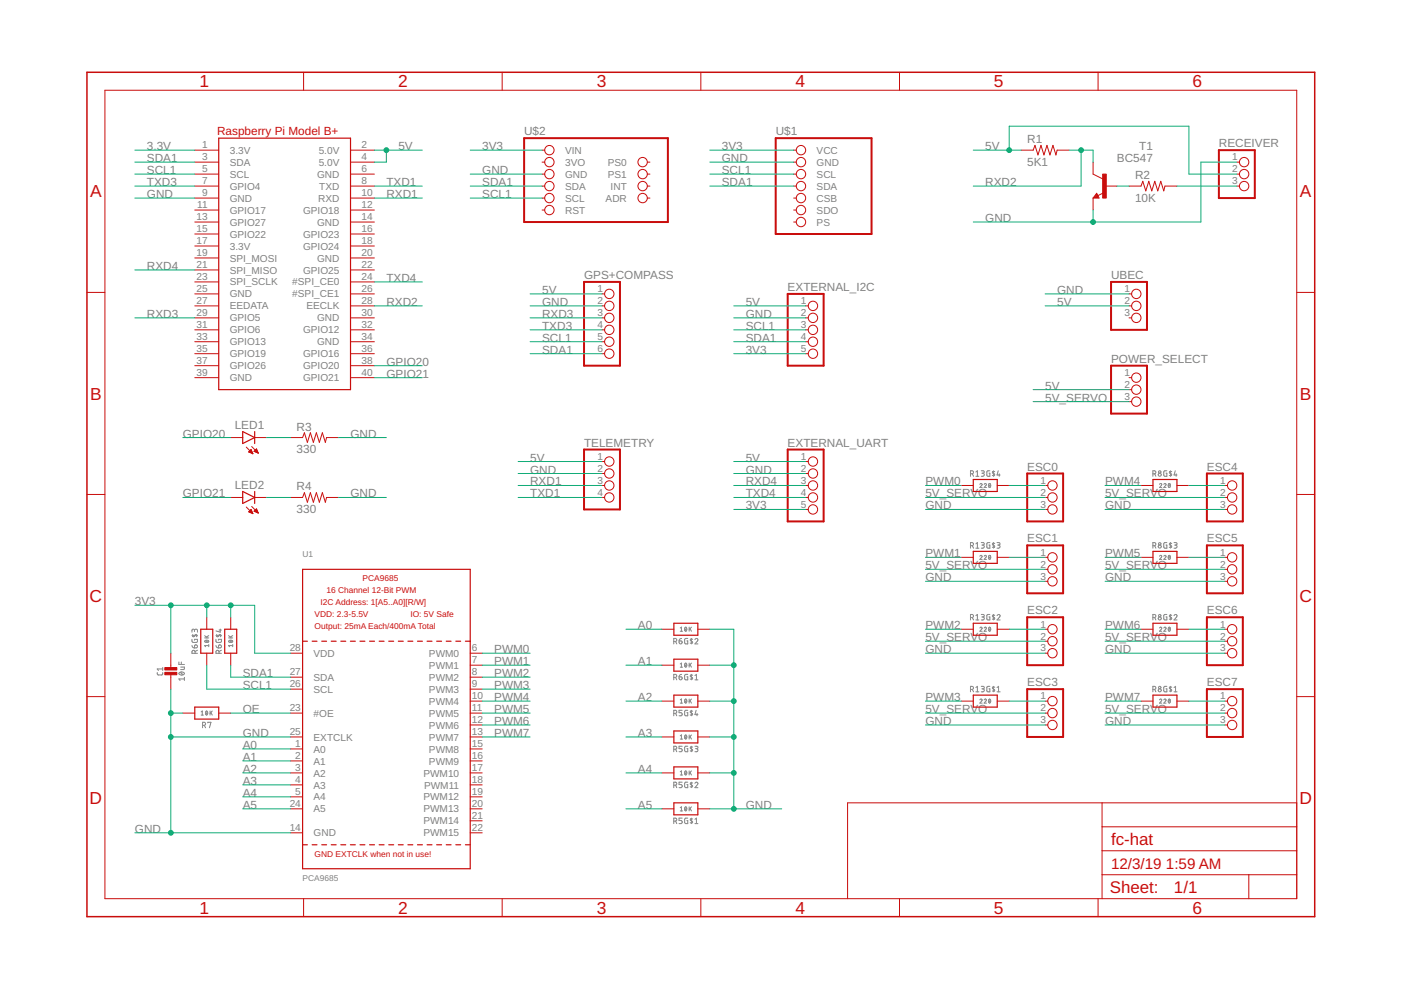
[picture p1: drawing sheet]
<svg xmlns="http://www.w3.org/2000/svg" width="297mm" height="210mm" viewBox="0 0 297 210" stroke-linecap="round" stroke-linejoin="round" font-family="sans-serif">
<g fill="none" stroke="#808080" stroke-width=".21">
<path d="M208 99.8h.5l.2 .2-.2 .3h-.3M209.9 99.8l-.6 .1-.1 .9 .2 .2h.5v-.7h-.2M210.7 99.8v1.2M211.6 99.8l-.2 .9h.6M247.4 99.8l-.6 .1-.1 .8 .2 .3h.5v-.7h-.2M248.2 99.8v1.2M249.2 99.8l-.3 .9h.7M205.8 115.7l.5-.1v-.4l-.5-.2v1.2M205.8 100.5l.4-.1 .2-.2-.1-.3-.5-.1v1.2M206.1 115.7l.3 .5M206.1 100.5l.3 .5M206.9 100.1l.3-.3v1.2"/>
<path d="M206.9 115.3l.3-.3v1.2M206.9 116.2h.6M206.9 101h.6M207.8 117.9a.23 .23 0 0 1 .3-.1 .23 .23 0 0 1 .1 .3l-.4 .5h.4M207.8 102.7a.23 .23 0 0 1 .3-.2 .23 .23 0 0 1 .1 .4l-.4 .5h.4M208 115h.4l.3 .3-.2 .2-.3 .1M208.4 115.6l.2 .1 .1 .3-.2 .2h-.5M208.4 100.3l.2 .2 .1 .2-.2 .2-.5 .1M208.7 117.9l.1-.1 .3 .1v.1l-.4 .6h.4M208.7 102.7l.1-.2 .3 .1v.2l-.4 .6h.4M209.7 117.8a.41 .41 0 0 1 .4 .4 .41 .41 0 0 1-.4 .4l-.1-.4zM209.7 102.5a.41 .41 0 0 1 .4 .4 .41 .41 0 0 1-.4 .4l-.1-.4z"/>
<path d="M209.9 115l-.6 .2-.1 .9 .2 .1h.5v-.6h-.2M210 117.9l-.4 .5M210 102.7l-.4 .5M210.7 115v1.2M210.9 115.3l-.4-.1-.1 .1 .5 .5-.1 .2h-.4M210.9 100h-.4v.3l.4 .4-.1 .2-.4-.1M211.4 115h.4l.2 .3-.1 .2-.4 .1M211.7 115.6l.3 .1v.3l-.1 .2h-.5M211.9 100.5v.5M244.4 115.7l.6-.1v-.4l-.6-.2v1.2M244.4 100.5l.5-.1 .2-.2-.1-.3-.6-.1v1.2M244.8 115.7l.3 .5"/>
<path d="M244.8 100.5l.3 .5M245.9 117.9a.23 .23 0 0 1 .3-.1 .23 .23 0 0 1 .1 .3l-.4 .5h.4M245.9 102.7a.23 .23 0 0 1 .3-.2 .23 .23 0 0 1 .1 .4l-.4 .5h.4M246.8 117.9a.23 .23 0 0 1 .3-.1 .23 .23 0 0 1 .1 .3l-.4 .5h.4M246.8 102.7a.23 .23 0 0 1 .3-.2 .23 .23 0 0 1 .1 .4l-.4 .5h.4M247.4 115l-.6 .2-.1 .8 .2 .2h.5v-.6h-.2M247.8 117.8a.4 .4 0 0 1 .4 .4 .4 .4 0 0 1-.4 .4l-.1-.4zM247.8 102.5a.4 .4 0 0 1 .4 .4 .4 .4 0 0 1-.4 .4l-.1-.4zM248.1 117.9l-.4 .5M248.1 102.7l-.4 .5M248.2 115v1.2M248.4 115.3l-.4-.1-.1 .2 .5 .5-.1 .2-.4-.1"/>
<path d="M248.4 100h-.4l-.1 .2 .5 .5-.1 .2-.4-.1M248.9 115h.4l.3 .3-.2 .2-.4 .1M249.2 115.6l.3 .1 .1 .3-.2 .2h-.5M249.4 100.5v.5M40.7 136.9l.2 .3 .3 .2M40.7 135.6l.1 .6 1-.1 .1-.5h-.7v.1M40.7 134.8h1.2M40.9 134.5v.5h.2l.5-.5 .1 .2v.3M41.2 133.7l.3-.3 .3 .1 .1 .5M41.2 133.9v-.4l-.3-.1-.2 .1v.5M41.3 136.8a.33 .33 0 0 1 .5 .1 .33 .33 0 0 1-.2 .5h-.4zM41.4 138.5l-.2-.6h-.4l-.1 .6h1.2"/>
<path d="M41.9 137.9l-.5 .2M43.4 135.3h.9M43.4 134.8l.5 .5M43.4 135.9a.45 .45 0 0 1 .5-.2 .45 .45 0 0 1 .3 .4 .46 .46 0 0 1-.4 .1 .46 .46 0 0 1-.4-.3zM43.6 135.8l.5 .4M44.3 136.9h-.9l.2 .2M44.3 136.7v.4M44.3 134.8l-.6 .3M45.8 136.9l.1 .3 .4 .2M45.8 135.6l.1 .6 1-.1v-.5h-.6v.1M45.8 134.8h1.1M46 134.5v.5h.2l.5-.5 .1 .2v.3"/>
<path d="M46.4 136.8a.33 .33 0 0 1 .5 .1 .33 .33 0 0 1-.3 .5h-.3zM46.4 138.5l-.1-.6h-.4l-.1 .6h1.1M46.4 133.6h.5M46.7 133.4v.6l-.9-.2M46.9 137.9l-.5 .2M48.5 135.3h.8M48.5 134.8l.5 .5M48.5 135.9a.45 .45 0 0 1 .5-.2 .45 .45 0 0 1 .3 .4 .46 .46 0 0 1-.5 .1 .46 .46 0 0 1-.3-.3zM48.7 135.8l.4 .4M49.3 136.9h-.8l.2 .2M49.3 136.7v.4M49.3 134.8l-.5 .3"/>
<path d="M142.9 136l.5-.1v-.4l-.5-.1v1.1M143.2 136l.3 .5M144 135.9h.4a.33 .33 0 0 1 .2 .4 .33 .33 0 0 1-.3 .2 .33 .33 0 0 1-.3-.3zM144.2 133.8h.5M144.2 133.2l.3-.2v.8M144.5 135.4a.51 .51 0 0 0-.5 .5M145.3 133a.41 .41 0 0 1 .3 .4 .41 .41 0 0 1-.3 .4l-.2-.4zM145.6 133.2l-.4 .4M145.8 135.4l-.6 .1v1h.6v-.6h-.2M146.1 133v.8M146.3 133.3l.3 .5M146.6 133l-.5 .5"/>
<path d="M146.6 135.4v1.1M146.9 135.6l-.4-.1-.2 .2 .5 .4v.3l-.5-.1M147.3 135.6a.32 .32 0 0 1 .5-.2 .32 .32 0 0 1 .1 .5l-.6 .6h.7M205.8 130.9l.5-.1v-.4l-.5-.1v1.1M206.1 130.9l.3 .5M206.9 130.5l.3-.2v1.1M206.9 131.4h.6M207.8 133.2a.23 .23 0 0 1 .3-.2 .23 .23 0 0 1 .1 .3l-.4 .5h.4M208 130.3h.5l.2 .2-.1 .2-.4 .1M208.4 130.8l.2 .1v.4l-.6 .1M208.7 133.2a.23 .23 0 0 1 .3-.2 .23 .23 0 0 1 .1 .3l-.4 .5h.4M209.7 133a.41 .41 0 0 1 .4 .4 .41 .41 0 0 1-.4 .4l-.1-.4z"/>
<path d="M209.9 130.3l-.6 .1v1h.6v-.6h-.2M210 133.2l-.4 .4M210.7 130.3v1.1M210.9 130.5l-.4-.1-.1 .2 .5 .4-.1 .3h-.4M211.4 130.5a.32 .32 0 0 1 .5-.2 .32 .32 0 0 1 0 .5l-.5 .6h.6M244.4 130.9l.6-.1v-.4l-.6-.1v1.1M244.8 130.9l.3 .5M245.9 133.2l.2-.2 .2 .1v.2l-.4 .5h.4M246.8 133.2l.2-.2 .2 .1v.2l-.4 .5h.4M247.4 130.3l-.6 .1v1h.6v-.6h-.2M247.8 133a.4 .4 0 0 1 .4 .4 .4 .4 0 0 1-.4 .4l-.1-.4zM248.1 133.2l-.4 .4"/>
<path d="M248.2 130.3v1.1M248.4 130.5l-.3-.1-.2 .2 .5 .4v.3h-.5M248.9 130.5a.32 .32 0 0 1 .5-.2 .32 .32 0 0 1 .1 .5l-.6 .6h.7M33.3 142.6l.1 .4 .2 .1h.8l.1-.5M34.5 141.5v.7M34.5 141.8h-1.2l.3 .4M37.9 140.4v.5h1.2M38 142.6a.63 .63 0 0 1 1.1 .3 .63 .63 0 0 1-.6 .3 .63 .63 0 0 1-.5-.5zM38.2 142.5l.6 .6M38.3 141.4h.8l-.1 .5-.7 .1M38.4 140.4v.5M39.1 144h-1.2l.3 .3"/>
<path d="M39.1 143.6v.7M42.7 150.9l.2-.2v.9M42.7 151.6h.4M42.9 153.8l.6-.1 .1-.3-.2-.2-.5-.1v1.2M43.3 153.8l.3 .5M43.7 150.8a.4 .4 0 0 1 .3 .4 .4 .4 0 0 1-.3 .4l-.1-.4zM44 150.9l-.4 .5M44.1 153.3v-.2h.6l-.3 1.2M44.5 150.7v.9M44.7 151.1l.3 .5M45 150.7l-.5 .6M142.9 158.9l.5-.2 .1-.2-.2-.3h-.4v1.2"/>
<path d="M142.9 151.3l.5-.2 .1-.2-.2-.3h-.4v1.2M142.9 143.6l.5-.1v-.4l-.5-.1v1.1M143.2 158.9l.3 .5M143.2 151.3l.3 .5M143.2 143.6l.3 .5M144 143.5h.4a.33 .33 0 0 1 .2 .4 .33 .33 0 0 1-.3 .3 .33 .33 0 0 1-.3-.4zM144.2 149.1h.5M144.2 140.8l.3-.2v.9M144.2 148.4l.3-.2v.9M144.2 156l.3-.2v.9M144.2 156.7h.5M144.2 141.5h.5"/>
<path d="M144.5 143a.51 .51 0 0 0-.5 .5M144.6 158.2h-.6v.5h.4a.34 .34 0 0 1 .2 .4 .34 .34 0 0 1-.2 .3h-.4M144.6 150.6h-.6v.5h.4a.34 .34 0 0 1 .2 .3 .34 .34 0 0 1-.2 .4h-.4M145.3 155.9a.4 .4 0 0 1 .3 .4 .4 .4 0 0 1-.3 .4l-.2-.4zM145.3 148.3a.4 .4 0 0 1 .3 .3 .4 .4 0 0 1-.3 .4l-.2-.3zM145.3 140.6a.4 .4 0 0 1 .3 .4 .4 .4 0 0 1-.3 .4l-.2-.4zM145.6 156l-.4 .5M145.6 148.4l-.4 .5M145.6 140.8l-.4 .5M145.8 158.2l-.6 .1v.8l.1 .3h.5v-.7h-.2M145.8 150.6l-.6 .1v1l.6 .1v-.7h-.2M145.8 143l-.6 .1v1h.6v-.6h-.2"/>
<path d="M146.1 140.6v.9M146.1 148.2v.9M146.1 155.8v.9M146.3 156.2l.3 .5M146.3 148.5l.3 .6M146.3 140.9l.3 .6M146.6 155.8l-.5 .6M146.6 148.2l-.5 .5M146.6 140.6l-.5 .5M146.6 143v1.1M146.6 150.6v1.2M146.6 158.2v1.2"/>
<path d="M146.9 158.4l-.4-.1-.2 .2 .6 .6-.2 .2-.4-.1M146.9 150.8l-.4-.1-.2 .2 .6 .6-.2 .1h-.4M146.9 143.2l-.4-.1-.2 .2 .5 .4v.3h-.5M147.3 158.2h.5l.2 .2-.1 .2-.4 .1M147.3 143.2l.4-.2v1.1M147.3 144.1h.7M147.6 150.6l-.3 .9h.7M147.7 158.7l.2 .2 .1 .2-.2 .3h-.5M147.8 151.3v.5M205.8 146.2l.5-.2v-.4l-.5-.1v1.2M206.1 146.2l.3 .5M206.9 145.8l.3-.3v1.2"/>
<path d="M206.9 146.7h.6M207.8 148.4a.23 .23 0 0 1 .3-.2 .23 .23 0 0 1 .1 .4l-.4 .5h.4M208 145.5h.5l.2 .2-.1 .2-.4 .1M208.4 146l.2 .2v.4l-.6 .1M208.7 148.4a.23 .23 0 0 1 .3-.2 .23 .23 0 0 1 .1 .4l-.4 .5h.4M209.7 148.3a.4 .4 0 0 1 .4 .3 .4 .4 0 0 1-.4 .4l-.1-.3zM209.9 145.5l-.6 .1v1l.6 .1v-.7h-.2M210 148.4l-.4 .5M210.7 145.5v1.2M210.9 145.7l-.4-.1-.1 .2 .5 .5-.1 .2h-.4M211.4 146.7h.6M211.4 145.8l.3-.3v1.2"/>
<path d="M244.4 146.2l.6-.2v-.4l-.6-.1v1.2M244.8 146.2l.3 .5M245.9 148.4a.23 .23 0 0 1 .3-.2 .23 .23 0 0 1 .1 .4l-.4 .5h.4M246.8 148.4a.23 .23 0 0 1 .3-.2 .23 .23 0 0 1 .1 .4l-.4 .5h.4M247.4 145.5l-.6 .1v1l.6 .1v-.7h-.2M247.8 148.3a.39 .39 0 0 1 .4 .3 .39 .39 0 0 1-.4 .4l-.1-.3zM248.1 148.4l-.4 .5M248.2 145.5v1.2M248.4 145.7l-.3-.1-.2 .2 .5 .5v.2h-.5M248.9 146.7h.7M248.9 145.8l.3-.3v1.2M142.9 174.1l.5-.1v-.4l-.5-.1v1.1"/>
<path d="M142.9 166.5l.5-.1 .1-.3-.2-.2-.4-.1v1.2M143.2 174.1l.3 .5M143.2 166.5l.3 .5M144.2 171.3l.3-.2v.8M144.2 163.6l.3-.2v.9M144.2 171.9h.5M144.2 164.3h.5M144.6 173.5h-.6v.5h.4a.34 .34 0 0 1 .2 .3 .34 .34 0 0 1-.2 .3h-.4M144.6 165.8h-.6v.5h.4a.34 .34 0 0 1 .2 .4 .34 .34 0 0 1-.2 .3h-.4M145.3 171.1a.41 .41 0 0 1 .3 .4 .41 .41 0 0 1-.3 .4l-.2-.4zM145.3 163.5a.4 .4 0 0 1 .3 .4 .4 .4 0 0 1-.3 .4l-.2-.4zM145.6 171.3l-.4 .4"/>
<path d="M145.6 163.6l-.4 .5M145.8 173.5l-.6 .1v.8l.1 .2h.5v-.6h-.2M145.8 165.8l-.6 .2v.8l.1 .2h.5v-.7h-.2M146.1 163.4v.9M146.1 171.1v.8M146.3 171.4l.3 .5M146.3 163.8l.3 .5M146.6 171.1l-.5 .5M146.6 163.4l-.5 .6M146.6 165.8v1.2M146.6 173.5v1.1M146.9 173.7l-.5-.1-.1 .3 .6 .4-.2 .2-.4-.1"/>
<path d="M146.9 166h-.5l-.1 .2 .6 .5-.2 .2-.4-.1M147.3 166.1a.32 .32 0 0 1 .5-.2 .32 .32 0 0 1 .1 .4l-.6 .7h.7M147.3 174.6h.7M147.3 173.7l.4-.2v1.1"/>
<circle cx="245.9" cy="100.6" r=".33"/>
<circle cx="245.9" cy="115.9" r=".33"/>
<circle cx="245.9" cy="115.3" r=".26"/>
<circle cx="245.9" cy="100.1" r=".26"/>
<circle cx="245.9" cy="130.5" r=".26"/>
<circle cx="245.9" cy="131.1" r=".33"/>
<circle cx="245.9" cy="145.8" r=".26"/>
<circle cx="245.9" cy="146.4" r=".33"/>
</g>
<g fill="none" stroke="#c90d0c" stroke-width=".25">
<path d="M46.4 29.3h27.9v53.3h-27.9zM232.5 41.5l-.1 .2h.4l-.3-.5-.5 .7h.8M51.5 91.5l2.5 1.3-2.5 1.2zM54 91.5v2.5M51.5 104.2l2.5 1.3-2.5 1.2zM54 104.2v2.5M206.4 101.7h5v2.5h-5zM206.4 116.9h5v2.5h-5zM244.5 116.9h5v2.5h-5zM244.5 101.7h5v2.5h-5zM42.6 133.4h2.5v5.1h-2.5zM47.6 133.4h2.6v5.1h-2.6z"/>
<path d="M64.2 136h1M64.2 120.7h35.5v63.5h-35.5zM66.2 136h1M68.2 136h1M70.2 136h1.1M72.3 136h1M74.3 136h1M76.3 136h1.1M78.4 136h1M80.4 136h1M82.4 136h1.1M84.5 136h1"/>
<path d="M86.5 136h1M88.5 136h1.1M90.6 136h1M92.6 136h1M94.6 136h1M96.6 136h1.1M98.7 136h1M142.9 132.1h5.1v2.6h-5.1zM142.9 139.8h5.1v2.5h-5.1zM206.4 132.1h5v2.6h-5zM244.5 132.1h5v2.6h-5zM41.3 149.9h5.1v2.6h-5.1z"/>
<path d="M142.9 147.4h5.1v2.5h-5.1zM142.9 155h5.1v2.5h-5.1zM206.4 147.4h5v2.5h-5zM244.5 147.4h5v2.5h-5zM64.2 179.1h1M66.2 179.1h1M68.2 179.1h1M70.2 179.1h1.1M72.3 179.1h1M74.3 179.1h1M76.3 179.1h1.1M78.4 179.1h1"/>
<path d="M80.4 179.1h1M82.4 179.1h1.1M84.5 179.1h1M86.5 179.1h1M88.5 179.1h1.1M90.6 179.1h1M92.6 179.1h1M94.6 179.1h1M96.6 179.1h1.1M98.7 179.1h1M142.9 170.2h5.1v2.6h-5.1zM142.9 162.6h5.1v2.5h-5.1z"/>
</g>
<g fill="none" stroke="#c90d0c" stroke-width=".21">
<path d="M22.2 19.1h252.7v171.4h-252.7zM64.4 15.3v3.8M106.5 15.3v3.8M148.6 15.3v3.8M190.7 15.3v3.8M232.8 15.3v3.8M41.3 31.8h5.1M41.3 34.4h5.1M41.3 36.9h5.1M41.3 39.5h5.1M74.3 31.8h5.1M74.3 34.4h5.1"/>
<path d="M74.3 36.9h5.1M74.3 39.5h5.1M114.9 31.8h.6M114.9 34.4h.6M114.9 36.9h.6M114.9 39.5h.6M137.2 34.4h.6M137.2 36.9h.6M137.2 39.5h.6M168.3 31.8h.5M168.3 34.4h.5M168.3 36.9h.5"/>
<path d="M168.3 39.5h.5M216.5 31.8h2.6l.3-1 .7 2.1 .6-2.1 .6 2.1 .7-2.1 .6 2.1 .6-2.1 .7 2.1 .2-1.1h2.6M231.8 34.4v2.5l2 1M234.3 39.5h2.5M239.4 39.5h2.5l.4-1.1 .6 2.1 .7-2.1 .6 2.1 .6-2.1 .7 2.1 .6-2.1 .6 2.1 .3-1h2.5M262.2 34.4h.6M262.2 36.9h.6M262.2 39.5h.6M41.3 59.8h5.1M41.3 52.2h5.1M41.3 47.1h5.1M41.3 54.7h5.1"/>
<path d="M41.3 42h5.1M41.3 44.5h5.1M41.3 49.6h5.1M41.3 57.2h5.1M74.3 59.8h5.1M74.3 52.2h5.1M74.3 47.1h5.1M74.3 54.7h5.1M74.3 42h5.1M74.3 44.5h5.1M74.3 49.6h5.1M74.3 57.2h5.1"/>
<path d="M114.9 42h.6M114.9 44.5h.6M137.2 42h.6M168.3 47.1h.5M168.3 42h.5M168.3 44.5h.5M231.8 42v2.5M232.5 41l.5 1h-1.2zM234 40.9l-1.3 .6M18.4 62h3.8M41.3 62.3h5.1M41.3 64.9h5.1"/>
<path d="M41.3 67.4h5.1M41.3 72.5h5.1M41.3 69.9h5.1M41.3 75h5.1M41.3 77.5h5.1M74.3 62.3h5.1M74.3 64.9h5.1M74.3 67.4h5.1M74.3 72.5h5.1M74.3 69.9h5.1M74.3 75h5.1M74.3 77.5h5.1"/>
<path d="M127.6 62.3h.6M127.6 64.9h.6M127.6 67.4h.6M127.6 72.5h.6M127.6 69.9h.6M127.6 75h.6M170.8 64.9h.6M170.8 67.4h.6M170.8 72.5h.6M170.8 69.9h.6M170.8 75h.6M239.4 62.3h.5"/>
<path d="M239.4 64.9h.5M239.4 67.4h.5M274.9 62h3.8M41.3 80.1h5.1M48.9 92.8h2.6M52.2 94.8l1.4 1.4M52.7 95.8l.9 .4M52.7 95.8l.5-.5 .4 .9M52.7 95.8h.7M52.9 95.7h.5M53 95.9h.5M53 95.6h.3"/>
<path d="M53.1 95.4h.2M53.2 95.3h.1M53.3 96.1h.3M53.4 94.7l1.4 1.4M53.5 96.2h.1M53.9 95.7h.7M53.9 95.7l.9 .4M54 92.8h2.5M54 95.6h.5M54.1 95.4h.4M54.1 95.8h.5M54.2 95.3h.2"/>
<path d="M54.4 95.2h.1M54.4 95.2l-.5 .5M54.4 95.2l.4 .9M54.4 95.9h.3M54.7 96.1h.1M61.6 92.8h2.6l.3-1 .7 2 .6-2 .6 2 .7-2 .6 2 .6-2 .7 2 .2-1h2.6M74.3 80.1h5.1M127.6 97.9h.6M170.8 97.9h.6M239.4 80.1h.5M239.4 82.6h.5M239.4 85.2h.5"/>
<path d="M18.4 104.8h3.8M48.9 105.5h2.6M52.2 107.5l1.4 1.4M52.8 108.5h.6M52.9 108.6h.6M52.9 108.4h.5M53 108.2h.3M53.1 108.1h.2M53.2 108.7h.3M53.2 108l.4 .9-.9-.4zM53.4 107.4l1.4 1.4M53.4 108.8h.2"/>
<path d="M53.9 108.4l.5-.5 .4 .9zM53.9 108.4h.7M54 105.5h2.5M54 108.2h.5M54.1 108.5h.5M54.1 108.1h.4M54.3 108h.1M54.3 108.6h.4M54.6 108.7h.1M61.6 105.5h2.6l.3-1 .7 2 .6-2 .6 2 .7-2 .6 2 .6-2 .7 2 .2-1h2.6M127.6 105.5h.6M127.6 102.9h.6"/>
<path d="M127.6 100.4h.6M170.8 105.5h.6M170.8 102.9h.6M170.8 108h.6M170.8 100.4h.6M203.8 118.2h2.6M203.8 102.9h2.6M211.4 118.2h2.6M211.4 102.9h2.6M221.6 105.5h.6M221.6 118.2h.6M221.6 102.9h.6"/>
<path d="M221.6 108h.6M241.9 118.2h2.6M241.9 102.9h2.6M249.5 118.2h2.6M249.5 102.9h2.6M259.7 105.5h.5M259.7 118.2h.5M259.7 102.9h.5M259.7 108h.5M274.9 104.8h3.8M36.2 138.5v3.3M43.8 130.9v2.5"/>
<path d="M43.8 138.5v2.5M48.9 130.9v2.5M48.9 138.5v2.5M61.6 138.5h2.6M99.7 138.5h2.5M140.3 133.4h2.6M148 133.4h2.5M203.8 133.4h2.6M211.4 133.4h2.6M221.6 138.5h.6M221.6 133.4h.6M221.6 120.7h.6"/>
<path d="M221.6 123.3h.6M221.6 136h.6M241.9 133.4h2.6M249.5 133.4h2.6M259.7 138.5h.5M259.7 133.4h.5M259.7 120.7h.5M259.7 123.3h.5M259.7 136h.5M18.4 147.7h3.8M36.2 142.8v3.3M38.8 151.2h2.5"/>
<path d="M46.4 151.2h2.5M61.6 143.6h2.6M61.6 146.1h2.6M61.6 151.2h2.6M61.6 156.3h2.6M61.6 158.8h2.6M99.7 141h2.5M99.7 143.6h2.5M99.7 146.1h2.5M99.7 148.7h2.5M99.7 151.2h2.5M99.7 153.7h2.5"/>
<path d="M99.7 156.3h2.5M99.7 158.8h2.5M140.3 141h2.6M140.3 148.7h2.6M140.3 156.3h2.6M148 141h2.5M148 148.7h2.5M148 156.3h2.5M203.8 148.7h2.6M211.4 148.7h2.6M221.6 148.7h.6M221.6 151.2h.6"/>
<path d="M221.6 153.7h.6M241.9 148.7h2.6M249.5 148.7h2.6M259.7 148.7h.5M259.7 151.2h.5M259.7 153.7h.5M274.9 147.7h3.8M61.6 161.3h2.6M61.6 163.9h2.6M61.6 166.4h2.6M61.6 169h2.6M61.6 171.5h2.6"/>
<path d="M61.6 176.6h2.6M99.7 161.3h2.5M99.7 163.9h2.5M99.7 166.4h2.5M99.7 169h2.5M99.7 171.5h2.5M99.7 174h2.5M99.7 176.6h2.5M140.3 163.9h2.6M140.3 171.5h2.6M148 163.9h2.5M148 171.5h2.5"/>
<path d="M233.7 170.2v20.3M233.7 175.3h41.2M274.9 170.2h-95.2v20.3M64.4 190.5v3.9M106.5 190.5v3.9M148.6 190.5v3.9M190.7 190.5v3.9M232.8 190.5v3.9M233.7 185.5h41.2M233.7 180.4h41.2M264.8 185.5v5"/>
<circle cx="116.5" cy="39.5" r=".99"/>
<circle cx="116.5" cy="34.4" r=".99"/>
<circle cx="116.5" cy="31.8" r=".99"/>
<circle cx="116.5" cy="36.9" r=".99"/>
<circle cx="136.2" cy="34.4" r=".99"/>
<circle cx="136.2" cy="36.9" r=".99"/>
<circle cx="136.2" cy="39.5" r=".99"/>
<circle cx="169.8" cy="34.4" r=".99"/>
<circle cx="169.8" cy="36.9" r=".99"/>
<circle cx="169.8" cy="39.5" r=".99"/>
<circle cx="169.8" cy="31.8" r=".99"/>
<circle cx="263.8" cy="36.9" r=".99"/>
<circle cx="263.8" cy="39.5" r=".99"/>
<circle cx="263.8" cy="34.4" r=".99"/>
<circle cx="116.5" cy="42" r=".99"/>
<circle cx="116.5" cy="44.5" r=".99"/>
<circle cx="136.2" cy="42" r=".99"/>
<circle cx="169.8" cy="42" r=".99"/>
<circle cx="169.8" cy="44.5" r=".99"/>
<circle cx="169.8" cy="47.1" r=".99"/>
<circle cx="129.2" cy="72.5" r=".99"/>
<circle cx="129.2" cy="75" r=".99"/>
<circle cx="129.2" cy="62.3" r=".99"/>
<circle cx="129.2" cy="64.9" r=".99"/>
<circle cx="129.2" cy="69.9" r=".99"/>
<circle cx="129.2" cy="67.4" r=".99"/>
<circle cx="172.4" cy="67.4" r=".99"/>
<circle cx="172.4" cy="64.9" r=".99"/>
<circle cx="172.4" cy="69.9" r=".99"/>
<circle cx="172.4" cy="72.5" r=".99"/>
<circle cx="172.4" cy="75" r=".99"/>
<circle cx="240.9" cy="64.9" r=".99"/>
<circle cx="240.9" cy="62.3" r=".99"/>
<circle cx="240.9" cy="67.4" r=".99"/>
<circle cx="129.2" cy="97.9" r=".99"/>
<circle cx="172.4" cy="97.9" r=".99"/>
<circle cx="240.9" cy="85.2" r=".99"/>
<circle cx="240.9" cy="80.1" r=".99"/>
<circle cx="240.9" cy="82.6" r=".99"/>
<circle cx="129.2" cy="100.4" r=".99"/>
<circle cx="129.2" cy="102.9" r=".99"/>
<circle cx="129.2" cy="105.5" r=".99"/>
<circle cx="172.4" cy="108" r=".99"/>
<circle cx="172.4" cy="100.4" r=".99"/>
<circle cx="172.4" cy="102.9" r=".99"/>
<circle cx="172.4" cy="105.5" r=".99"/>
<circle cx="223.1" cy="108" r=".99"/>
<circle cx="223.1" cy="118.2" r=".99"/>
<circle cx="223.1" cy="102.9" r=".99"/>
<circle cx="223.1" cy="105.5" r=".99"/>
<circle cx="261.2" cy="102.9" r=".99"/>
<circle cx="261.2" cy="105.5" r=".99"/>
<circle cx="261.2" cy="118.2" r=".99"/>
<circle cx="261.2" cy="108" r=".99"/>
<circle cx="223.1" cy="123.3" r=".99"/>
<circle cx="223.1" cy="120.7" r=".99"/>
<circle cx="223.1" cy="138.5" r=".99"/>
<circle cx="223.1" cy="133.4" r=".99"/>
<circle cx="223.1" cy="136" r=".99"/>
<circle cx="261.2" cy="133.4" r=".99"/>
<circle cx="261.2" cy="136" r=".99"/>
<circle cx="261.2" cy="120.7" r=".99"/>
<circle cx="261.2" cy="123.3" r=".99"/>
<circle cx="261.2" cy="138.5" r=".99"/>
<circle cx="223.1" cy="153.7" r=".99"/>
<circle cx="223.1" cy="151.2" r=".99"/>
<circle cx="223.1" cy="148.7" r=".99"/>
<circle cx="261.2" cy="153.7" r=".99"/>
<circle cx="261.2" cy="148.7" r=".99"/>
<circle cx="261.2" cy="151.2" r=".99"/>
</g>
<path d="M18.4 15.3h260.3v179.1h-260.3z" fill="none" stroke="#c90d0c" stroke-width=".32"/>
<g fill="#c90d0c" stroke="#c90d0c" stroke-width=".21">
<path d="M233.8 36.9h.7v5.1h-.7z"/>
<path d="M34.9 142.6h2.6v.5h-2.6z"/>
<path d="M34.9 141.5h2.6v.5h-2.6z"/>
</g>
<g fill="none" stroke="#c90d0c" stroke-width=".42">
<path d="M111.1 29.3h30.5v17.8h-30.5zM164.5 29.3h20.3v20.3h-20.3zM258.4 31.8h7.6v10.2h-7.6zM123.8 59.8h7.6v17.7h-7.6zM235.6 59.8h7.6v10.1h-7.6zM167 62.3h7.6v15.2h-7.6zM235.6 77.5h7.6v10.2h-7.6zM123.8 95.3h7.6v12.7h-7.6zM167 95.3h7.6v15.3h-7.6zM217.8 100.4h7.6v10.2h-7.6zM217.8 115.6h7.6v10.2h-7.6zM255.9 100.4h7.6v10.2h-7.6z"/>
<path d="M255.9 115.6h7.6v10.2h-7.6zM217.8 130.9h7.6v10.1h-7.6zM255.9 130.9h7.6v10.1h-7.6zM217.8 146.1h7.6v10.2h-7.6zM255.9 146.1h7.6v10.2h-7.6z"/>
</g>
<g fill="none" stroke="#0dab76" stroke-width=".21">
<path d="M28.6 39.5h12.7M28.6 31.8h12.7M28.6 36.9h12.7M28.6 34.4h12.7M79.4 39.5h10.1M79.4 31.8h10.1M81.9 31.8v2.6h-2.5M99.7 39.5h15.2M99.7 31.8h15.2M99.7 36.9h15.2M150.5 39.5h17.8M150.5 31.8h17.8"/>
<path d="M150.5 36.9h17.8M150.5 34.4h17.8M206.4 31.8h10.1M214 31.8v-5h38.1v10.1h10.1M226.7 31.8h5.1v2.6M229.2 31.8v7.7h-22.8M236.8 39.5h2.6M249.5 39.5h12.7M262.2 34.4h-7.6v12.7h-48.2M28.6 42h12.7M28.6 57.2h12.7M79.4 42h10.1"/>
<path d="M79.4 59.8h10.1M99.7 42h15.2M231.8 44.5v2.6M28.6 67.4h12.7M79.4 64.9h10.1M79.4 77.5h10.1M112.4 62.3h15.2M112.4 64.9h15.2M112.4 67.4h15.2M112.4 75h15.2M112.4 72.5h15.2M112.4 69.9h15.2"/>
<path d="M155.6 64.9h15.2M155.6 67.4h15.2M155.6 75h15.2M155.6 72.5h15.2M155.6 69.9h15.2M221.6 62.3h17.8M221.6 64.9h17.8M38.8 92.8h10.1M56.5 92.8h5.1M71.8 92.8h10.1M79.4 80.1h10.1M109.9 97.9h17.7"/>
<path d="M155.6 97.9h15.2M219.1 82.6h20.3M219.1 85.2h20.3M38.8 105.5h10.1M56.5 105.5h5.1M71.8 105.5h10.1M109.9 100.4h17.7M109.9 105.5h17.7M109.9 102.9h17.7M155.6 100.4h15.2M155.6 105.5h15.2M155.6 108h15.2"/>
<path d="M155.6 102.9h15.2M196.2 105.5h25.4M196.2 108h25.4M196.2 102.9h7.6M196.2 118.2h7.6M214 102.9h7.6M214 118.2h7.6M234.3 105.5h25.4M234.3 108h25.4M234.3 102.9h7.6M234.3 118.2h7.6M252.1 102.9h7.6"/>
<path d="M252.1 118.2h7.6M28.6 128.3h25.4v10.2h7.6M36.2 128.3v10.2M43.8 128.3v2.6M48.9 128.3v2.6M102.2 138.5h10.2M132.7 133.4h7.6M150.5 133.4h5.1v38.1M196.2 133.4h7.6M196.2 138.5h25.4M196.2 123.3h25.4M196.2 136h25.4"/>
<path d="M196.2 120.7h25.4M214 133.4h7.6M234.3 133.4h7.6M234.3 138.5h25.4M234.3 123.3h25.4M234.3 136h25.4M234.3 120.7h25.4M252.1 133.4h7.6M36.2 156.3h25.4M36.2 151.2h2.6M36.2 146.1v30.5M43.8 141v5.1h17.8"/>
<path d="M48.9 151.2h12.7M48.9 141v2.6h12.7M51.5 158.8h10.1M102.2 156.3h10.2M102.2 148.7h10.2M102.2 141h10.2M102.2 151.2h10.2M102.2 153.7h10.2M102.2 146.1h10.2M102.2 143.6h10.2M132.7 156.3h7.6M132.7 148.7h7.6"/>
<path d="M132.7 141h7.6M150.5 156.3h5.1M150.5 148.7h5.1M150.5 141h5.1M196.2 148.7h7.6M196.2 151.2h25.4M196.2 153.7h25.4M214 148.7h7.6M234.3 148.7h7.6M234.3 151.2h25.4M234.3 153.7h25.4M252.1 148.7h7.6"/>
<path d="M28.6 176.6h33M51.5 171.5h10.1M51.5 163.9h10.1M51.5 161.3h10.1M51.5 166.4h10.1M51.5 169h10.1M132.7 171.5h7.6M132.7 163.9h7.6M150.5 171.5h15.2M150.5 163.9h5.1"/>
</g>
<g fill="#0dab76" stroke="#0dab76" stroke-width=".21">
<circle cx="214" cy="31.8" r=".51"/>
<circle cx="81.9" cy="31.8" r=".51"/>
<circle cx="231.8" cy="47.1" r=".51"/>
<circle cx="155.6" cy="171.5" r=".51"/>
<circle cx="155.6" cy="163.9" r=".51"/>
<circle cx="155.6" cy="156.3" r=".51"/>
<circle cx="155.6" cy="148.7" r=".51"/>
<circle cx="155.6" cy="141" r=".51"/>
<circle cx="36.2" cy="156.3" r=".51"/>
<circle cx="36.2" cy="151.2" r=".51"/>
<circle cx="36.2" cy="176.6" r=".51"/>
<circle cx="43.8" cy="128.3" r=".51"/>
<circle cx="48.9" cy="128.3" r=".51"/>
<circle cx="36.2" cy="128.3" r=".51"/>
<circle cx="229.2" cy="31.8" r=".51"/>
</g>
<g font-size="3.7" fill="#c90d0c">
<text x="42.3" y="18.5">1</text>
<text x="84.4" y="18.5">2</text>
<text x="126.5" y="18.5">3</text>
<text x="168.6" y="18.5">4</text>
<text x="210.7" y="18.5">5</text>
<text x="252.9" y="18.5">6</text>
<text x="19.1" y="41.9">A</text>
<text x="275.6" y="41.9">A</text>
<text x="19.1" y="84.7">B</text>
<text x="275.6" y="84.7">B</text>
<text x="19" y="127.6">C</text>
<text x="275.5" y="127.6">C</text>
<text x="19" y="170.4">D</text>
<text x="275.5" y="170.4">D</text>
<text x="42.3" y="193.7">1</text>
<text x="84.4" y="193.7">2</text>
<text x="126.5" y="193.7">3</text>
<text x="168.6" y="193.7">4</text>
<text x="210.7" y="193.7">5</text>
<text x="252.9" y="193.7">6</text>
</g>
<g font-size="3.6" fill="#c90d0c">
<text x="235.6" y="179.1">fc-hat</text>
<text x="235.3" y="189.4">Sheet:</text>
<text x="248.9" y="189.3">1/1</text>
</g>
<g font-size="3.2" fill="#c90d0c">
<text x="235.6" y="184.2">12/3/19</text>
<text x="247.2" y="184.2">1:59 AM</text>
</g>
<text font-size="2.5" fill="#c90d0c" x="46" y="28.5">Raspberry Pi Model B+</text>
<g font-size="2.5" fill="#808080">
<text x="111.1" y="28.7">U$2</text>
<text x="164.5" y="28.7">U$1</text>
<text x="31.1" y="34.4">SDA1</text>
<text x="31.1" y="31.8">3.3V</text>
<text x="84.5" y="31.8">5V</text>
<text x="102.2" y="31.8">3V3</text>
<text x="153" y="34.4">GND</text>
<text x="153" y="31.8">3V3</text>
<text x="208.9" y="31.8">5V</text>
<text x="217.8" y="35.1">5K1</text>
<text x="217.8" y="30.3">R1</text>
<text x="236.8" y="34.4">BC547</text>
<text x="241.5" y="31.8">T1</text>
<text x="258.4" y="31.2">RECEIVER</text>
<text x="31.1" y="42">GND</text>
<text x="31.1" y="36.9">SCL1</text>
<text x="31.1" y="39.5">TXD3</text>
<text x="81.9" y="39.5">TXD1</text>
<text x="81.9" y="42">RXD1</text>
<text x="102.2" y="36.9">GND</text>
<text x="102.2" y="42">SCL1</text>
<text x="102.2" y="39.5">SDA1</text>
<text x="153" y="36.9">SCL1</text>
<text x="153" y="39.5">SDA1</text>
<text x="208.9" y="39.5">RXD2</text>
<text x="240.6" y="38">R2</text>
<text x="208.9" y="47.1">GND</text>
<text x="240.6" y="42.8">10K</text>
<text x="31.1" y="57.2">RXD4</text>
<text x="81.9" y="59.8">TXD4</text>
<text x="123.8" y="59.1">GPS+COMPASS</text>
<text x="235.6" y="59.1">UBEC</text>
<text x="81.9" y="64.8">RXD2</text>
<text x="114.9" y="62.3">5V</text>
<text x="114.9" y="64.8">GND</text>
<text x="158.1" y="64.8">5V</text>
<text x="167" y="61.7">EXTERNAL_I2C</text>
<text x="224.1" y="64.8">5V</text>
<text x="224.1" y="62.3">GND</text>
<text x="31.1" y="67.4">RXD3</text>
<text x="114.9" y="67.4">RXD3</text>
<text x="114.9" y="69.9">TXD3</text>
<text x="158.1" y="67.4">GND</text>
<text x="158.1" y="69.9">SCL1</text>
<text x="81.9" y="77.5">GPIO20</text>
<text x="114.9" y="72.5">SCL1</text>
<text x="114.9" y="75">SDA1</text>
<text x="158.1" y="75">3V3</text>
<text x="158.1" y="72.5">SDA1</text>
<text x="235.6" y="76.9">POWER_SELECT</text>
<text x="81.9" y="80.1">GPIO21</text>
<text x="221.6" y="82.6">5V</text>
<text x="221.6" y="85.2">5V_SERVO</text>
<text x="38.8" y="92.8">GPIO20</text>
<text x="49.8" y="91">LED1</text>
<text x="62.9" y="91.3">R3</text>
<text x="74.3" y="92.8">GND</text>
<text x="123.8" y="94.7">TELEMETRY</text>
<text x="167" y="94.7">EXTERNAL_UART</text>
<text x="62.9" y="96.1">330</text>
<text x="112.4" y="97.9">5V</text>
<text x="112.4" y="100.4">GND</text>
<text x="158.1" y="97.9">5V</text>
<text x="158.1" y="100.4">GND</text>
<text x="217.8" y="99.8">ESC0</text>
<text x="255.9" y="99.8">ESC4</text>
<text x="38.8" y="105.5">GPIO21</text>
<text x="49.8" y="103.7">LED2</text>
<text x="62.9" y="104">R4</text>
<text x="74.3" y="105.5">GND</text>
<text x="112.4" y="105.5">TXD1</text>
<text x="112.4" y="102.9">RXD1</text>
<text x="158.1" y="102.9">RXD4</text>
<text x="158.1" y="105.5">TXD4</text>
<text x="196.2" y="102.9">PWM0</text>
<text x="196.2" y="105.5">5V_SERVO</text>
<text x="234.3" y="105.5">5V_SERVO</text>
<text x="234.3" y="102.9">PWM4</text>
<text x="62.9" y="108.8">330</text>
<text x="158.1" y="108">3V3</text>
<text x="196.2" y="108">GND</text>
<text x="234.3" y="108">GND</text>
<text x="196.2" y="118.2">PWM1</text>
<text x="217.8" y="115">ESC1</text>
<text x="234.3" y="118.2">PWM5</text>
<text x="255.9" y="115">ESC5</text>
<text x="196.2" y="123.3">GND</text>
<text x="196.2" y="120.7">5V_SERVO</text>
<text x="234.3" y="123.3">GND</text>
<text x="234.3" y="120.7">5V_SERVO</text>
<text x="28.6" y="128.3">3V3</text>
<text x="217.8" y="130.2">ESC2</text>
<text x="255.9" y="130.2">ESC6</text>
<text x="135.3" y="133.4">A0</text>
<text x="196.2" y="133.4">PWM2</text>
<text x="196.2" y="135.9">5V_SERVO</text>
<text x="234.3" y="135.9">5V_SERVO</text>
<text x="234.3" y="133.4">PWM6</text>
<text x="51.5" y="143.6">SDA1</text>
<text x="104.8" y="138.5">PWM0</text>
<text x="104.8" y="141">PWM1</text>
<text x="104.8" y="143.6">PWM2</text>
<text x="135.3" y="141">A1</text>
<text x="196.2" y="138.5">GND</text>
<text x="234.3" y="138.5">GND</text>
<text x="51.5" y="146.1">SCL1</text>
<text x="104.8" y="146.1">PWM3</text>
<text x="104.8" y="148.6">PWM4</text>
<text x="135.3" y="148.6">A2</text>
<text x="196.2" y="148.6">PWM3</text>
<text x="217.8" y="145.5">ESC3</text>
<text x="234.3" y="148.6">PWM7</text>
<text x="255.9" y="145.5">ESC7</text>
<text x="51.5" y="151.2">OE</text>
<text x="104.8" y="151.2">PWM5</text>
<text x="104.8" y="153.7">PWM6</text>
<text x="196.2" y="153.7">GND</text>
<text x="196.2" y="151.2">5V_SERVO</text>
<text x="234.3" y="153.7">GND</text>
<text x="234.3" y="151.2">5V_SERVO</text>
<text x="51.5" y="156.3">GND</text>
<text x="51.5" y="158.8">A0</text>
<text x="51.5" y="161.3">A1</text>
<text x="104.8" y="156.3">PWM7</text>
<text x="135.3" y="156.3">A3</text>
<text x="51.5" y="163.9">A2</text>
<text x="51.5" y="166.4">A3</text>
<text x="135.3" y="163.9">A4</text>
<text x="51.5" y="169">A4</text>
<text x="51.5" y="171.5">A5</text>
<text x="135.3" y="171.5">A5</text>
<text x="158.1" y="171.5">GND</text>
<text x="28.6" y="176.6">GND</text>
</g>
<g font-size="2.1" fill="#808080">
<text x="42.8" y="31.5">1</text>
<text x="42.8" y="34">3</text>
<text x="48.7" y="32.6">3.3V</text>
<text x="48.7" y="35.1">SDA</text>
<text x="67.6" y="32.6">5.0V</text>
<text x="67.6" y="35.1">5.0V</text>
<text x="76.6" y="31.5">2</text>
<text x="76.6" y="34">4</text>
<text x="119.8" y="32.6">VIN</text>
<text x="119.8" y="35.1">3VO</text>
<text x="128.9" y="35.1">PS0</text>
<text x="173.1" y="32.6">VCC</text>
<text x="173.1" y="35.1">GND</text>
<text x="261.3" y="34">1</text>
<text x="42.8" y="41.6">9</text>
<text x="42.8" y="39.1">7</text>
<text x="42.8" y="36.6">5</text>
<text x="48.7" y="40.2">GPIO4</text>
<text x="48.7" y="37.7">SCL</text>
<text x="67.2" y="37.7">GND</text>
<text x="67.7" y="40.2">TXD</text>
<text x="76.6" y="36.6">6</text>
<text x="76.6" y="41.6">10</text>
<text x="76.6" y="39.1">8</text>
<text x="119.8" y="37.7">GND</text>
<text x="119.8" y="40.2">SDA</text>
<text x="128.9" y="37.7">PS1</text>
<text x="129.5" y="40.2">INT</text>
<text x="173.1" y="37.7">SCL</text>
<text x="173.1" y="40.2">SDA</text>
<text x="261.3" y="36.6">2</text>
<text x="261.3" y="39.1">3</text>
<text x="41.7" y="46.7">13</text>
<text x="41.8" y="44.2">11</text>
<text x="48.7" y="42.8">GND</text>
<text x="48.7" y="45.3">GPIO17</text>
<text x="48.7" y="47.8">GPIO27</text>
<text x="64.2" y="45.3">GPIO18</text>
<text x="67.2" y="47.8">GND</text>
<text x="67.5" y="42.8">RXD</text>
<text x="76.6" y="46.7">14</text>
<text x="76.6" y="44.2">12</text>
<text x="119.8" y="42.8">SCL</text>
<text x="119.8" y="45.3">RST</text>
<text x="128.4" y="42.8">ADR</text>
<text x="173.1" y="42.8">CSB</text>
<text x="173.1" y="45.3">SDO</text>
<text x="173.1" y="47.8">PS</text>
<text x="41.7" y="51.8">17</text>
<text x="41.7" y="49.3">15</text>
<text x="48.7" y="52.9">3.3V</text>
<text x="48.7" y="50.4">GPIO22</text>
<text x="64.2" y="50.4">GPIO23</text>
<text x="64.2" y="52.9">GPIO24</text>
<text x="76.6" y="49.3">16</text>
<text x="76.6" y="51.8">18</text>
<text x="41.7" y="56.9">21</text>
<text x="41.7" y="54.3">19</text>
<text x="41.7" y="59.4">23</text>
<text x="48.7" y="58">SPI_MISO</text>
<text x="48.7" y="55.4">SPI_MOSI</text>
<text x="64.2" y="58">GPIO25</text>
<text x="67.2" y="55.5">GND</text>
<text x="76.6" y="59.4">24</text>
<text x="76.6" y="54.3">20</text>
<text x="76.6" y="56.9">22</text>
<text x="41.7" y="64.5">27</text>
<text x="41.7" y="62">25</text>
<text x="48.7" y="65.6">EEDATA</text>
<text x="48.7" y="63.1">GND</text>
<text x="48.7" y="60.5">SPI_SCLK</text>
<text x="62" y="60.5">#SPI_CE0</text>
<text x="62" y="63.1">#SPI_CE1</text>
<text x="65" y="65.6">EECLK</text>
<text x="76.6" y="62">26</text>
<text x="76.6" y="64.5">28</text>
<text x="126.7" y="62">1</text>
<text x="126.7" y="64.5">2</text>
<text x="169.8" y="64.5">1</text>
<text x="238.4" y="62">1</text>
<text x="238.4" y="64.5">2</text>
<text x="41.7" y="67">29</text>
<text x="41.7" y="69.6">31</text>
<text x="48.7" y="68.1">GPIO5</text>
<text x="48.7" y="70.7">GPIO6</text>
<text x="64.2" y="70.7">GPIO12</text>
<text x="67.2" y="68.1">GND</text>
<text x="76.6" y="67">30</text>
<text x="76.6" y="69.6">32</text>
<text x="126.7" y="67">3</text>
<text x="126.7" y="69.6">4</text>
<text x="169.8" y="67">2</text>
<text x="169.8" y="69.6">3</text>
<text x="238.4" y="67">3</text>
<text x="41.7" y="72.1">33</text>
<text x="41.7" y="74.6">35</text>
<text x="41.7" y="77.2">37</text>
<text x="48.7" y="73.2">GPIO13</text>
<text x="48.7" y="75.8">GPIO19</text>
<text x="64.2" y="75.8">GPIO16</text>
<text x="67.2" y="73.2">GND</text>
<text x="76.6" y="72.1">34</text>
<text x="76.6" y="74.6">36</text>
<text x="76.6" y="77.2">38</text>
<text x="126.7" y="72.1">5</text>
<text x="126.7" y="74.6">6</text>
<text x="169.8" y="72.1">4</text>
<text x="169.8" y="74.6">5</text>
<text x="41.7" y="79.7">39</text>
<text x="48.7" y="80.8">GND</text>
<text x="48.7" y="78.3">GPIO26</text>
<text x="64.2" y="78.3">GPIO20</text>
<text x="64.2" y="80.8">GPIO21</text>
<text x="76.6" y="79.7">40</text>
<text x="238.4" y="79.7">1</text>
<text x="238.4" y="82.3">2</text>
<text x="238.4" y="84.8">3</text>
<text x="126.7" y="97.5">1</text>
<text x="126.7" y="100">2</text>
<text x="169.8" y="97.5">1</text>
<text x="169.8" y="100">2</text>
<text x="126.7" y="102.6">3</text>
<text x="126.7" y="105.1">4</text>
<text x="169.8" y="102.6">3</text>
<text x="169.8" y="105.1">4</text>
<text x="169.8" y="107.7">5</text>
<text x="220.6" y="102.6">1</text>
<text x="220.6" y="105.1">2</text>
<text x="220.6" y="107.7">3</text>
<text x="258.7" y="102.6">1</text>
<text x="258.7" y="105.1">2</text>
<text x="258.7" y="107.7">3</text>
<text x="220.6" y="117.8">1</text>
<text x="258.7" y="117.8">1</text>
<text x="220.6" y="120.4">2</text>
<text x="220.6" y="122.9">3</text>
<text x="258.7" y="120.4">2</text>
<text x="258.7" y="122.9">3</text>
<text x="220.6" y="133.1">1</text>
<text x="220.6" y="135.6">2</text>
<text x="258.7" y="133.1">1</text>
<text x="258.7" y="135.6">2</text>
<text x="61.4" y="143.2">27</text>
<text x="61.4" y="138.1">28</text>
<text x="66.5" y="139.2">VDD</text>
<text x="91" y="139.2">PWM0</text>
<text x="91" y="141.8">PWM1</text>
<text x="100.1" y="138.1">6</text>
<text x="100.1" y="140.7">7</text>
<text x="100.1" y="143.2">8</text>
<text x="220.6" y="138.1">3</text>
<text x="258.7" y="138.1">3</text>
<text x="61.4" y="145.7">26</text>
<text x="66.5" y="144.3">SDA</text>
<text x="66.5" y="146.9">SCL</text>
<text x="91" y="144.3">PWM2</text>
<text x="91" y="146.9">PWM3</text>
<text x="91" y="149.4">PWM4</text>
<text x="100.1" y="145.7">9</text>
<text x="100.1" y="148.3">10</text>
<text x="220.6" y="148.3">1</text>
<text x="258.7" y="148.3">1</text>
<text x="61.4" y="150.8">23</text>
<text x="61.4" y="155.9">25</text>
<text x="66.5" y="151.9">#OE</text>
<text x="91" y="151.9">PWM5</text>
<text x="91" y="154.5">PWM6</text>
<text x="100.1" y="150.8">11</text>
<text x="100.1" y="153.4">12</text>
<text x="100.1" y="155.9">13</text>
<text x="220.6" y="150.8">2</text>
<text x="220.6" y="153.4">3</text>
<text x="258.7" y="150.8">2</text>
<text x="258.7" y="153.4">3</text>
<text x="62.6" y="158.4">1</text>
<text x="62.6" y="161">2</text>
<text x="66.5" y="157">EXTCLK</text>
<text x="66.5" y="159.6">A0</text>
<text x="91" y="157">PWM7</text>
<text x="91" y="159.6">PWM8</text>
<text x="100.1" y="158.4">15</text>
<text x="100.1" y="161">16</text>
<text x="62.6" y="163.5">3</text>
<text x="62.6" y="166.1">4</text>
<text x="66.5" y="162.1">A1</text>
<text x="66.5" y="164.6">A2</text>
<text x="66.5" y="167.2">A3</text>
<text x="89.8" y="164.6">PWM10</text>
<text x="89.9" y="167.2">PWM11</text>
<text x="91" y="162.1">PWM9</text>
<text x="100.1" y="163.5">17</text>
<text x="100.1" y="166.1">18</text>
<text x="61.4" y="171.1">24</text>
<text x="62.6" y="168.6">5</text>
<text x="66.5" y="169.7">A4</text>
<text x="66.5" y="172.3">A5</text>
<text x="89.8" y="169.7">PWM12</text>
<text x="89.8" y="172.3">PWM13</text>
<text x="100.1" y="168.6">19</text>
<text x="100.1" y="171.1">20</text>
<text x="100.1" y="173.7">21</text>
<text x="61.4" y="176.2">14</text>
<text x="66.5" y="177.3">GND</text>
<text x="89.8" y="174.8">PWM14</text>
<text x="89.8" y="177.3">PWM15</text>
<text x="100.1" y="176.2">22</text>
</g>
<g font-size="1.8" fill="#808080">
<text x="64.1" y="118.2">U1</text>
<text x="64.1" y="186.7">PCA9685</text>
</g>
<g font-size="1.8" fill="#c90d0c">
<text x="69.2" y="125.8">16 Channel 12-Bit PWM</text>
<text x="76.8" y="123.3">PCA9685</text>
<text x="66.7" y="130.9">VDD: 2.3-5.5V</text>
<text x="68" y="128.3">I2C Address: 1[A5..A0][R/W]</text>
<text x="87" y="130.9">IO: 5V Safe</text>
<text x="66.7" y="133.4">Output: 25mA Each/400mA Total</text>
<text x="66.7" y="181.7">GND EXTCLK when not in use!</text>
</g>
</svg>
